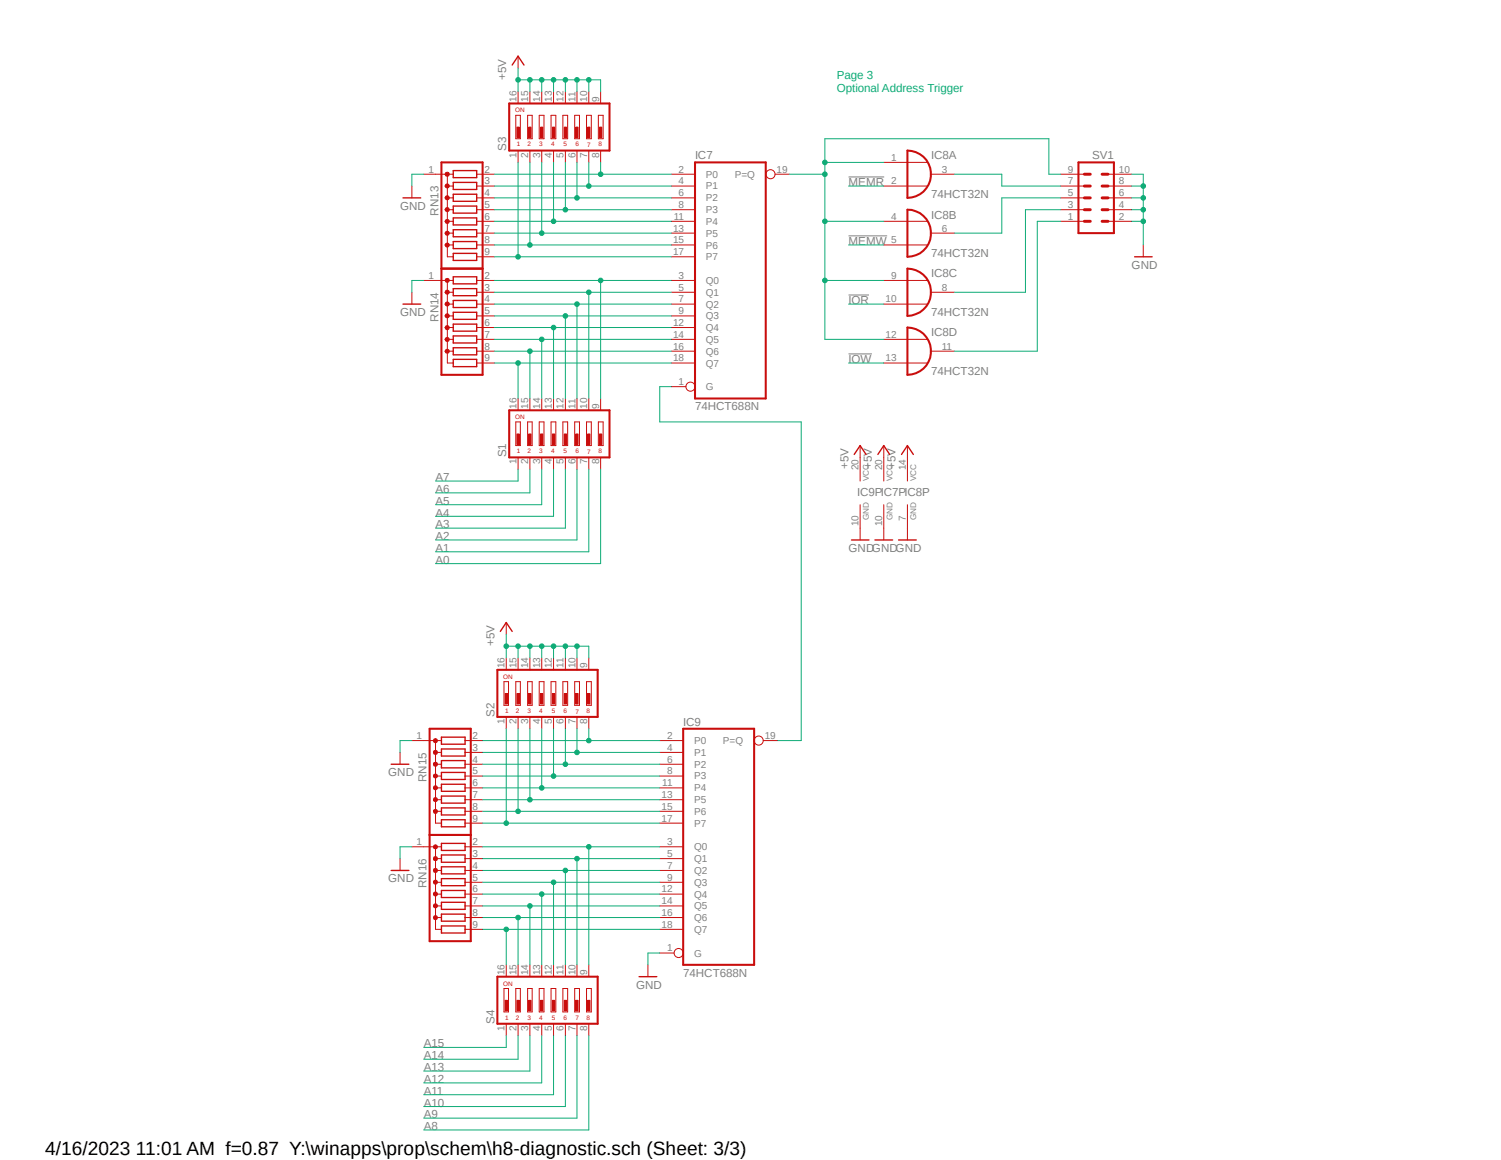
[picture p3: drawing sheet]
<svg xmlns="http://www.w3.org/2000/svg" width="279mm" height="216mm" viewBox="0 0 279 216" stroke-linecap="round" stroke-linejoin="round" font-family="sans-serif">
<path d="M71.8 8.4l144.3 202.5M216.1 8.4l-144.3 202.5" fill="none" stroke="#fff" stroke-width=".19"/>
<path d="M157.9 32.9h6.7M157.9 43.9h7.2M157.9 54.9h3.9M157.9 65.9h4.4" fill="none" stroke="#808080" stroke-width=".19"/>
<path d="M82.2 30.2h7.6v19.8h-7.6zM129.4 30.2h13.1v44h-13.1z" fill="none" stroke="#c90d0c" stroke-width=".38"/>
<g fill="none" stroke="#c90d0c" stroke-width=".19">
<path d="M81.1 32.4h3.3M83.3 34.6h1.1M83.3 36.8h1.1M83.3 39h1.1M83.3 32.4v15.4h1.1M88.7 32.4h1.1M88.7 34.6h1.1M88.7 36.8h1.1M88.7 39h1.1M125 32.4h4.4M125 34.6h4.4M125 36.8h4.4"/>
<path d="M125 39h4.4M144.3 32.4h2.6M83.3 41.2h1.1M83.3 43.4h1.1M83.3 45.6h1.1M88.7 41.2h1.1M88.7 43.4h1.1M88.7 45.6h1.1M88.7 47.8h1.1M125 52.2h4.4M125 54.4h4.4M125 56.6h4.4"/>
<path d="M125 58.8h4.4M125 41.2h4.4M125 43.4h4.4M125 45.6h4.4M125 47.8h4.4M125 72h2.7M125 61h4.4M125 63.2h4.4M125 65.4h4.4M125 67.6h4.4"/>
<circle cx="143.4" cy="32.4" r=".85"/>
<circle cx="128.5" cy="72" r=".85"/>
</g>
<path d="M84.4 31.7h4.3v1.4h-4.3zM84.4 34h4.3v1.3h-4.3zM84.4 36.2h4.3v1.3h-4.3zM84.4 38.4h4.3v1.3h-4.3zM84.4 40.6h4.3v1.3h-4.3zM84.4 42.8h4.3v1.3h-4.3zM84.4 45h4.3v1.3h-4.3zM84.4 47.2h4.3v1.3h-4.3z" fill="none" stroke="#c90d0c" stroke-width=".25"/>
<path d="M83 45.3l.3-.1 .2 .1 .2 .3-.2 .3-.2 .1-.3-.1-.2-.3h.5h-.5z" fill-rule="evenodd" fill="#c90d0c"/>
<path d="M83 45.3l.3-.1 .2 .1 .2 .3-.2 .3-.2 .1-.3-.1-.2-.3h.5h-.5z" fill="none" stroke="#c90d0c" stroke-width=".19"/>
<path d="M83 43.1l.3-.1 .2 .1 .2 .3-.2 .3-.2 .1-.3-.1-.2-.3h.5h-.5z" fill-rule="evenodd" fill="#c90d0c"/>
<path d="M83 43.1l.3-.1 .2 .1 .2 .3-.2 .3-.2 .1-.3-.1-.2-.3h.5h-.5z" fill="none" stroke="#c90d0c" stroke-width=".19"/>
<path d="M83 40.9l.3-.1 .2 .1 .2 .3-.2 .3-.2 .1-.3-.1-.2-.3h.5h-.5z" fill-rule="evenodd" fill="#c90d0c"/>
<path d="M83 40.9l.3-.1 .2 .1 .2 .3-.2 .3-.2 .1-.3-.1-.2-.3h.5h-.5z" fill="none" stroke="#c90d0c" stroke-width=".19"/>
<path d="M83 38.7l.3-.1 .2 .1 .2 .3-.2 .3-.2 .1-.3-.1-.2-.3h.5h-.5z" fill-rule="evenodd" fill="#c90d0c"/>
<path d="M83 38.7l.3-.1 .2 .1 .2 .3-.2 .3-.2 .1-.3-.1-.2-.3h.5h-.5z" fill="none" stroke="#c90d0c" stroke-width=".19"/>
<path d="M83 36.5l.3-.1 .2 .1 .2 .3-.2 .3-.2 .1-.3-.1-.2-.3h.5h-.5z" fill-rule="evenodd" fill="#c90d0c"/>
<path d="M83 36.5l.3-.1 .2 .1 .2 .3-.2 .3-.2 .1-.3-.1-.2-.3h.5h-.5z" fill="none" stroke="#c90d0c" stroke-width=".19"/>
<path d="M83 34.3l.3-.1 .2 .1 .2 .3-.2 .3-.2 .1-.3-.1-.2-.3h.5h-.5z" fill-rule="evenodd" fill="#c90d0c"/>
<path d="M83 34.3l.3-.1 .2 .1 .2 .3-.2 .3-.2 .1-.3-.1-.2-.3h.5h-.5z" fill="none" stroke="#c90d0c" stroke-width=".19"/>
<path d="M83 32.1h.5l.2 .3-.2 .3h-.5l-.2-.3h.5h-.5z" fill-rule="evenodd" fill="#c90d0c"/>
<g fill="none" stroke="#c90d0c" stroke-width=".19">
<path d="M78.9 32.4h2.2M83 32.1h.5l.2 .3-.2 .3h-.5l-.2-.3h.5h-.5zM89.8 32.4h2.2M89.8 34.6h2.2M89.8 36.8h2.2M89.8 39h2.2M81.1 52.2h3.3M83.3 52.2v15.4h1.1M83.3 54.4h1.1M83.3 56.6h1.1M83.3 58.8h1.1M88.7 52.2h1.1"/>
<path d="M88.7 54.4h1.1M88.7 56.6h1.1M88.7 58.8h1.1M89.8 41.2h2.2M89.8 43.4h2.2M89.8 45.6h2.2M89.8 47.8h2.2M83.3 61h1.1M83.3 63.2h1.1M83.3 65.4h1.1M88.7 61h1.1M88.7 63.2h1.1"/>
<path d="M88.7 65.4h1.1M88.7 67.6h1.1"/>
</g>
<path d="M84.4 51.5h4.3v1.3h-4.3zM84.4 53.7h4.3v1.3h-4.3zM84.4 55.9h4.3v1.3h-4.3zM84.4 58.1h4.3v1.3h-4.3zM84.4 60.3h4.3v1.3h-4.3zM84.4 62.5h4.3v1.3h-4.3zM84.4 64.7h4.3v1.3h-4.3zM84.4 66.9h4.3v1.3h-4.3z" fill="none" stroke="#c90d0c" stroke-width=".25"/>
<path d="M82.2 50h7.6v19.8h-7.6z" fill="none" stroke="#c90d0c" stroke-width=".38"/>
<path d="M83 65.1l.3-.1 .2 .1 .2 .3-.2 .3h-.5l-.2-.3h.5h-.5z" fill-rule="evenodd" fill="#c90d0c"/>
<path d="M83 65.1l.3-.1 .2 .1 .2 .3-.2 .3h-.5l-.2-.3h.5h-.5z" fill="none" stroke="#c90d0c" stroke-width=".19"/>
<path d="M83 62.9l.3-.1 .2 .1 .2 .3-.2 .3-.2 .1-.3-.1-.2-.3h.5h-.5z" fill-rule="evenodd" fill="#c90d0c"/>
<path d="M83 62.9l.3-.1 .2 .1 .2 .3-.2 .3-.2 .1-.3-.1-.2-.3h.5h-.5z" fill="none" stroke="#c90d0c" stroke-width=".19"/>
<path d="M83 60.7l.3-.1 .2 .1 .2 .3-.2 .3-.2 .1-.3-.1-.2-.3h.5h-.5z" fill-rule="evenodd" fill="#c90d0c"/>
<path d="M83 60.7l.3-.1 .2 .1 .2 .3-.2 .3-.2 .1-.3-.1-.2-.3h.5h-.5z" fill="none" stroke="#c90d0c" stroke-width=".19"/>
<path d="M83 58.5l.3-.1 .2 .1 .2 .3-.2 .3-.2 .1-.3-.1-.2-.3h.5h-.5z" fill-rule="evenodd" fill="#c90d0c"/>
<path d="M83 58.5l.3-.1 .2 .1 .2 .3-.2 .3-.2 .1-.3-.1-.2-.3h.5h-.5z" fill="none" stroke="#c90d0c" stroke-width=".19"/>
<path d="M83 56.3l.3-.1 .2 .1 .2 .3-.2 .3-.2 .1-.3-.1-.2-.3h.5h-.5z" fill-rule="evenodd" fill="#c90d0c"/>
<path d="M83 56.3l.3-.1 .2 .1 .2 .3-.2 .3-.2 .1-.3-.1-.2-.3h.5h-.5z" fill="none" stroke="#c90d0c" stroke-width=".19"/>
<path d="M83 54.1l.3-.1 .2 .1 .2 .3-.2 .3-.2 .1-.3-.1-.2-.3h.5h-.5z" fill-rule="evenodd" fill="#c90d0c"/>
<path d="M83 54.1l.3-.1 .2 .1 .2 .3-.2 .3-.2 .1-.3-.1-.2-.3h.5h-.5z" fill="none" stroke="#c90d0c" stroke-width=".19"/>
<path d="M83 51.9h.5l.2 .3-.2 .3-.2 .1-.3-.1-.2-.3h.5h-.5z" fill-rule="evenodd" fill="#c90d0c"/>
<g fill="none" stroke="#c90d0c" stroke-width=".19">
<path d="M96 21.5h.9v4.3h-.9zM98.2 21.5h.9v4.3h-.9zM100.4 21.5h.9v4.3h-.9zM102.6 21.5h.9v4.3h-.9zM104.8 21.5h.9v4.3h-.9zM107 21.5h.9v4.3h-.9zM109.2 21.5h.9v4.3h-.9zM111.4 21.5h.9v4.3h-.9zM78.9 52.2h2.2M83 51.9h.5l.2 .3-.2 .3-.2 .1-.3-.1-.2-.3h.5h-.5zM89.8 52.2h2.2M89.8 54.4h2.2"/>
<path d="M89.8 56.6h2.2M89.8 58.8h2.2M89.8 61h2.2M89.8 63.2h2.2M89.8 65.4h2.2M89.8 67.6h2.2"/>
</g>
<path d="M94.8 19.3h18.7v8.7h-18.7z" fill="none" stroke="#c90d0c" stroke-width=".38"/>
<path d="M96.2 23.7h.4v1.9h-.4z" fill-rule="evenodd" fill="#c90d0c"/>
<path d="M96.2 23.7h.4v1.9h-.4z" fill="none" stroke="#c90d0c" stroke-width=".19"/>
<path d="M98.4 23.7h.4v1.9h-.4z" fill-rule="evenodd" fill="#c90d0c"/>
<path d="M98.4 23.7h.4v1.9h-.4z" fill="none" stroke="#c90d0c" stroke-width=".19"/>
<path d="M100.6 23.7h.4v1.9h-.4z" fill-rule="evenodd" fill="#c90d0c"/>
<path d="M100.6 23.7h.4v1.9h-.4z" fill="none" stroke="#c90d0c" stroke-width=".19"/>
<path d="M102.8 23.7h.5v1.9h-.5z" fill-rule="evenodd" fill="#c90d0c"/>
<path d="M102.8 23.7h.5v1.9h-.5z" fill="none" stroke="#c90d0c" stroke-width=".19"/>
<path d="M105 23.7h.5v1.9h-.5z" fill-rule="evenodd" fill="#c90d0c"/>
<path d="M105 23.7h.5v1.9h-.5z" fill="none" stroke="#c90d0c" stroke-width=".19"/>
<path d="M107.2 23.7h.4v1.9h-.4z" fill-rule="evenodd" fill="#c90d0c"/>
<path d="M107.2 23.7h.4v1.9h-.4z" fill="none" stroke="#c90d0c" stroke-width=".19"/>
<path d="M109.4 23.7h.4v1.9h-.4z" fill-rule="evenodd" fill="#c90d0c"/>
<path d="M109.4 23.7h.4v1.9h-.4z" fill="none" stroke="#c90d0c" stroke-width=".19"/>
<path d="M111.6 23.7h.4v1.9h-.4z" fill-rule="evenodd" fill="#c90d0c"/>
<g fill="none" stroke="#c90d0c" stroke-width=".19">
<path d="M96.4 17.1v2.2M98.6 17.1v2.2M100.8 17.1v2.2M103 17.1v2.2M105.2 17.1v2.2M107.4 17.1v2.2M109.6 17.1v2.2M111.8 17.1v2.2M96.4 28v2.2M98.6 28v2.2M100.8 28v2.2M103 28v2.2"/>
<path d="M105.2 28v2.2M107.4 28v2.2M109.6 28v2.2M111.6 23.7h.4v1.9h-.4zM111.8 28v2.2M96 78.5h.9v4.4h-.9zM98.2 78.5h.9v4.4h-.9zM100.4 78.5h.9v4.4h-.9zM102.6 78.5h.9v4.4h-.9zM104.8 78.5h.9v4.4h-.9zM107 78.5h.9v4.4h-.9zM109.2 78.5h.9v4.4h-.9z"/>
<path d="M111.4 78.5h.9v4.4h-.9z"/>
</g>
<path d="M94.8 76.4h18.7v8.7h-18.7z" fill="none" stroke="#c90d0c" stroke-width=".38"/>
<path d="M96.2 80.8h.4v1.9h-.4z" fill-rule="evenodd" fill="#c90d0c"/>
<path d="M96.2 80.8h.4v1.9h-.4z" fill="none" stroke="#c90d0c" stroke-width=".19"/>
<path d="M98.4 80.8h.4v1.9h-.4z" fill-rule="evenodd" fill="#c90d0c"/>
<path d="M98.4 80.8h.4v1.9h-.4z" fill="none" stroke="#c90d0c" stroke-width=".19"/>
<path d="M100.6 80.8h.4v1.9h-.4z" fill-rule="evenodd" fill="#c90d0c"/>
<path d="M100.6 80.8h.4v1.9h-.4z" fill="none" stroke="#c90d0c" stroke-width=".19"/>
<path d="M102.8 80.8h.5v1.9h-.5z" fill-rule="evenodd" fill="#c90d0c"/>
<path d="M102.8 80.8h.5v1.9h-.5z" fill="none" stroke="#c90d0c" stroke-width=".19"/>
<path d="M105 80.8h.5v1.9h-.5z" fill-rule="evenodd" fill="#c90d0c"/>
<path d="M105 80.8h.5v1.9h-.5z" fill="none" stroke="#c90d0c" stroke-width=".19"/>
<path d="M107.2 80.8h.4v1.9h-.4z" fill-rule="evenodd" fill="#c90d0c"/>
<path d="M107.2 80.8h.4v1.9h-.4z" fill="none" stroke="#c90d0c" stroke-width=".19"/>
<path d="M109.4 80.8h.4v1.9h-.4z" fill-rule="evenodd" fill="#c90d0c"/>
<path d="M109.4 80.8h.4v1.9h-.4z" fill="none" stroke="#c90d0c" stroke-width=".19"/>
<path d="M111.6 80.8h.4v1.9h-.4z" fill-rule="evenodd" fill="#c90d0c"/>
<g fill="none" stroke="#c90d0c" stroke-width=".19">
<path d="M96.4 10.5v2.2M76.7 34.6v2.2M164.5 30.2h8.1M164.5 34.6h8.1M173.3 32.4h4.4M76.7 54.4v2.2M164.5 41.2h8.1M164.5 45.6h8.1M164.5 52.2h8.1M164.5 56.6h8.1M173.3 43.4h4.4M173.3 54.4h4.4"/>
<path d="M96.4 74.2v2.2M98.6 74.2v2.2M100.8 74.2v2.2M103 74.2v2.2M105.2 74.2v2.2M107.4 74.2v2.2M109.6 74.2v2.2M111.8 74.2v2.2M164.5 63.2h8.1M164.5 67.6h8.1M173.3 65.4h4.4M96.4 85.1v2.2"/>
<path d="M98.6 85.1v2.2M100.8 85.1v2.2M103 85.1v2.2M105.2 85.1v2.2M107.4 85.1v2.2M109.6 85.1v2.2M111.6 80.8h.4v1.9h-.4zM111.8 85.1v2.2M78.9 137.8h3.3M81.1 137.8v15.4h1.1M86.6 137.8h1M122.8 137.8h4.4"/>
<path d="M142.1 137.8h2.6M81.1 140h1.1M81.1 142.2h1.1M81.1 144.4h1.1M81.1 146.6h1.1M81.1 148.8h1.1M81.1 151h1.1M86.6 140h1M86.6 142.2h1M86.6 144.4h1M86.6 146.6h1M86.6 148.8h1"/>
<path d="M86.6 151h1M86.6 153.2h1M122.8 157.6h4.4M122.8 140h4.4M122.8 159.8h4.4M122.8 142.2h4.4M122.8 144.4h4.4M122.8 146.6h4.4M122.8 148.8h4.4M122.8 151h4.4M122.8 153.2h4.4M122.8 177.4h2.7"/>
<path d="M122.8 162h4.4M122.8 164.2h4.4M122.8 166.4h4.4M122.8 168.6h4.4M122.8 170.8h4.4M122.8 173h4.4"/>
<circle cx="141.2" cy="137.8" r=".85"/>
<circle cx="126.3" cy="177.4" r=".85"/>
</g>
<path d="M168.9 28a4.4 4.4 0 0 1 4.4 4.4 4.4 4.4 0 0 1-4.4 4.4zM168.9 39a4.4 4.4 0 0 1 4.4 4.4 4.4 4.4 0 0 1-4.4 4.4zM168.9 50a4.4 4.4 0 0 1 4.4 4.4 4.4 4.4 0 0 1-4.4 4.4zM168.9 61a4.4 4.4 0 0 1 4.4 4.4 4.4 4.4 0 0 1-4.4 4.4zM80 135.6h7.6v19.8h-7.6zM127.2 135.6h13.2v44h-13.2z" fill="none" stroke="#c90d0c" stroke-width=".38"/>
<path d="M95.3 12.1l1.1-1.6 1.1 1.6M75 36.8h3.3M75 56.6h3.3M82.2 137.2h4.4v1.3h-4.4zM82.2 139.4h4.4v1.3h-4.4zM82.2 141.6h4.4v1.3h-4.4zM82.2 143.8h4.4v1.3h-4.4zM82.2 146h4.4v1.3h-4.4zM82.2 148.2h4.4v1.3h-4.4zM82.2 150.4h4.4v1.3h-4.4zM82.2 152.6h4.4v1.3h-4.4z" fill="none" stroke="#c90d0c" stroke-width=".25"/>
<path d="M80.8 150.7l.3-.1 .2 .1 .1 .3-.1 .3-.2 .1-.3-.1-.1-.3h.4h-.4z" fill-rule="evenodd" fill="#c90d0c"/>
<path d="M80.8 150.7l.3-.1 .2 .1 .1 .3-.1 .3-.2 .1-.3-.1-.1-.3h.4h-.4z" fill="none" stroke="#c90d0c" stroke-width=".19"/>
<path d="M80.8 148.5l.3-.1 .2 .1 .1 .3-.1 .3-.2 .1-.3-.1-.1-.3h.4h-.4z" fill-rule="evenodd" fill="#c90d0c"/>
<path d="M80.8 148.5l.3-.1 .2 .1 .1 .3-.1 .3-.2 .1-.3-.1-.1-.3h.4h-.4z" fill="none" stroke="#c90d0c" stroke-width=".19"/>
<path d="M80.8 146.3l.3-.1 .2 .1 .1 .3-.1 .3-.2 .1-.3-.1-.1-.3h.4h-.4z" fill-rule="evenodd" fill="#c90d0c"/>
<path d="M80.8 146.3l.3-.1 .2 .1 .1 .3-.1 .3-.2 .1-.3-.1-.1-.3h.4h-.4z" fill="none" stroke="#c90d0c" stroke-width=".19"/>
<path d="M80.8 144.1h.5l.1 .3-.1 .3-.2 .1-.3-.1-.1-.3h.4h-.4z" fill-rule="evenodd" fill="#c90d0c"/>
<path d="M80.8 144.1h.5l.1 .3-.1 .3-.2 .1-.3-.1-.1-.3h.4h-.4z" fill="none" stroke="#c90d0c" stroke-width=".19"/>
<path d="M80.8 141.9h.5l.1 .3-.1 .3h-.5l-.1-.3h.4h-.4z" fill-rule="evenodd" fill="#c90d0c"/>
<path d="M80.8 141.9h.5l.1 .3-.1 .3h-.5l-.1-.3h.4h-.4z" fill="none" stroke="#c90d0c" stroke-width=".19"/>
<path d="M80.8 139.7h.5l.1 .3-.1 .3h-.5l-.1-.3h.4h-.4z" fill-rule="evenodd" fill="#c90d0c"/>
<path d="M80.8 139.7h.5l.1 .3-.1 .3h-.5l-.1-.3h.4h-.4z" fill="none" stroke="#c90d0c" stroke-width=".19"/>
<path d="M80.8 137.6l.3-.1 .2 .1 .1 .2-.1 .3-.2 .2-.3-.2-.1-.3h.4h-.4z" fill-rule="evenodd" fill="#c90d0c"/>
<g fill="none" stroke="#c90d0c" stroke-width=".19">
<path d="M76.7 137.8h2.2M80.8 137.6l.3-.1 .2 .1 .1 .2-.1 .3-.2 .2-.3-.2-.1-.3h.4h-.4zM87.6 137.8h2.2M78.9 157.6h3.3M81.1 157.6v15.4h1.1M81.1 159.8h1.1M86.6 157.6h1M86.6 159.8h1M87.6 140h2.2M87.6 142.2h2.2M87.6 144.4h2.2M87.6 146.6h2.2"/>
<path d="M87.6 148.8h2.2M87.6 151h2.2M87.6 153.2h2.2M81.1 162h1.1M81.1 164.2h1.1M81.1 166.4h1.1M81.1 168.6h1.1M81.1 170.8h1.1M86.6 162h1M86.6 164.2h1M86.6 166.4h1M86.6 168.6h1"/>
<path d="M86.6 170.8h1M86.6 173h1"/>
</g>
<path d="M82.2 157h4.4v1.3h-4.4zM82.2 159.1h4.4v1.4h-4.4zM82.2 161.3h4.4v1.3h-4.4zM82.2 163.5h4.4v1.3h-4.4zM82.2 165.7h4.4v1.3h-4.4zM82.2 167.9h4.4v1.3h-4.4zM82.2 170.1h4.4v1.3h-4.4zM82.2 172.3h4.4v1.4h-4.4z" fill="none" stroke="#c90d0c" stroke-width=".25"/>
<path d="M80 155.4h7.6v19.8h-7.6z" fill="none" stroke="#c90d0c" stroke-width=".38"/>
<path d="M80.8 170.5l.3-.1 .2 .1 .1 .3-.1 .3-.2 .1-.3-.1-.1-.3h.4h-.4z" fill-rule="evenodd" fill="#c90d0c"/>
<path d="M80.8 170.5l.3-.1 .2 .1 .1 .3-.1 .3-.2 .1-.3-.1-.1-.3h.4h-.4z" fill="none" stroke="#c90d0c" stroke-width=".19"/>
<path d="M80.8 168.3l.3-.1 .2 .1 .1 .3-.1 .3-.2 .1-.3-.1-.1-.3h.4h-.4z" fill-rule="evenodd" fill="#c90d0c"/>
<path d="M80.8 168.3l.3-.1 .2 .1 .1 .3-.1 .3-.2 .1-.3-.1-.1-.3h.4h-.4z" fill="none" stroke="#c90d0c" stroke-width=".19"/>
<path d="M80.8 166.1l.3-.1 .2 .1 .1 .3-.1 .3-.2 .1-.3-.1-.1-.3h.4h-.4z" fill-rule="evenodd" fill="#c90d0c"/>
<path d="M80.8 166.1l.3-.1 .2 .1 .1 .3-.1 .3-.2 .1-.3-.1-.1-.3h.4h-.4z" fill="none" stroke="#c90d0c" stroke-width=".19"/>
<path d="M80.8 163.9l.3-.1 .2 .1 .1 .3-.1 .3-.2 .1-.3-.1-.1-.3h.4h-.4z" fill-rule="evenodd" fill="#c90d0c"/>
<path d="M80.8 163.9l.3-.1 .2 .1 .1 .3-.1 .3-.2 .1-.3-.1-.1-.3h.4h-.4z" fill="none" stroke="#c90d0c" stroke-width=".19"/>
<path d="M80.8 161.7h.5l.1 .3-.1 .3h-.5l-.1-.3h.4h-.4z" fill-rule="evenodd" fill="#c90d0c"/>
<path d="M80.8 161.7h.5l.1 .3-.1 .3h-.5l-.1-.3h.4h-.4z" fill="none" stroke="#c90d0c" stroke-width=".19"/>
<path d="M80.8 159.5h.5l.1 .3-.1 .3h-.5l-.1-.3h.4h-.4z" fill-rule="evenodd" fill="#c90d0c"/>
<path d="M80.8 159.5h.5l.1 .3-.1 .3h-.5l-.1-.3h.4h-.4z" fill="none" stroke="#c90d0c" stroke-width=".19"/>
<path d="M80.8 157.4l.3-.2 .2 .2 .1 .2-.1 .3h-.5l-.1-.3h.4h-.4z" fill-rule="evenodd" fill="#c90d0c"/>
<g fill="none" stroke="#c90d0c" stroke-width=".19">
<path d="M93.8 126.9h.9v4.4h-.9zM96 126.9h.9v4.4h-.9zM98.2 126.9h.9v4.4h-.9zM100.4 126.9h.9v4.4h-.9zM102.6 126.9h.9v4.4h-.9zM104.8 126.9h.9v4.4h-.9zM107 126.9h.9v4.4h-.9zM109.2 126.9h.9v4.4h-.9zM76.7 157.6h2.2M80.8 157.4l.3-.2 .2 .2 .1 .2-.1 .3h-.5l-.1-.3h.4h-.4zM87.6 157.6h2.2M87.6 159.8h2.2"/>
<path d="M87.6 162h2.2M87.6 164.2h2.2M87.6 166.4h2.2M87.6 168.6h2.2M87.6 170.8h2.2M87.6 173h2.2"/>
</g>
<path d="M92.6 124.7h18.7v8.7h-18.7z" fill="none" stroke="#c90d0c" stroke-width=".38"/>
<path d="M94 129.1h.4v1.9h-.4z" fill-rule="evenodd" fill="#c90d0c"/>
<path d="M94 129.1h.4v1.9h-.4z" fill="none" stroke="#c90d0c" stroke-width=".19"/>
<path d="M96.2 129.1h.4v1.9h-.4z" fill-rule="evenodd" fill="#c90d0c"/>
<path d="M96.2 129.1h.4v1.9h-.4z" fill="none" stroke="#c90d0c" stroke-width=".19"/>
<path d="M98.4 129.1h.4v1.9h-.4z" fill-rule="evenodd" fill="#c90d0c"/>
<path d="M98.4 129.1h.4v1.9h-.4z" fill="none" stroke="#c90d0c" stroke-width=".19"/>
<path d="M100.6 129.1h.4v1.9h-.4z" fill-rule="evenodd" fill="#c90d0c"/>
<path d="M100.6 129.1h.4v1.9h-.4z" fill="none" stroke="#c90d0c" stroke-width=".19"/>
<path d="M102.8 129.1h.5v1.9h-.5z" fill-rule="evenodd" fill="#c90d0c"/>
<path d="M102.8 129.1h.5v1.9h-.5z" fill="none" stroke="#c90d0c" stroke-width=".19"/>
<path d="M105 129.1h.5v1.9h-.5z" fill-rule="evenodd" fill="#c90d0c"/>
<path d="M105 129.1h.5v1.9h-.5z" fill="none" stroke="#c90d0c" stroke-width=".19"/>
<path d="M107.2 129.1h.4v1.9h-.4z" fill-rule="evenodd" fill="#c90d0c"/>
<path d="M107.2 129.1h.4v1.9h-.4z" fill="none" stroke="#c90d0c" stroke-width=".19"/>
<path d="M109.4 129.1h.4v1.9h-.4z" fill-rule="evenodd" fill="#c90d0c"/>
<g fill="none" stroke="#c90d0c" stroke-width=".19">
<path d="M94.2 122.5v2.2M94.2 133.4v2.2M96.4 122.5v2.2M96.4 133.4v2.2M98.6 122.5v2.2M98.6 133.4v2.2M100.8 122.5v2.2M100.8 133.4v2.2M103 122.5v2.2M103 133.4v2.2M105.2 122.5v2.2M105.2 133.4v2.2"/>
<path d="M107.4 122.5v2.2M107.4 133.4v2.2M109.4 129.1h.4v1.9h-.4zM109.6 122.5v2.2M109.6 133.4v2.2M93.8 184h.9v4.3h-.9zM96 184h.9v4.3h-.9zM98.2 184h.9v4.3h-.9zM100.4 184h.9v4.3h-.9zM102.6 184h.9v4.3h-.9zM104.8 184h.9v4.3h-.9zM107 184h.9v4.3h-.9z"/>
<path d="M109.2 184h.9v4.3h-.9z"/>
</g>
<path d="M92.6 181.8h18.7v8.7h-18.7z" fill="none" stroke="#c90d0c" stroke-width=".38"/>
<path d="M94 186.2h.4v1.9h-.4z" fill-rule="evenodd" fill="#c90d0c"/>
<path d="M94 186.2h.4v1.9h-.4z" fill="none" stroke="#c90d0c" stroke-width=".19"/>
<path d="M96.2 186.2h.4v1.9h-.4z" fill-rule="evenodd" fill="#c90d0c"/>
<path d="M96.2 186.2h.4v1.9h-.4z" fill="none" stroke="#c90d0c" stroke-width=".19"/>
<path d="M98.4 186.2h.4v1.9h-.4z" fill-rule="evenodd" fill="#c90d0c"/>
<path d="M98.4 186.2h.4v1.9h-.4z" fill="none" stroke="#c90d0c" stroke-width=".19"/>
<path d="M100.6 186.2h.4v1.9h-.4z" fill-rule="evenodd" fill="#c90d0c"/>
<path d="M100.6 186.2h.4v1.9h-.4z" fill="none" stroke="#c90d0c" stroke-width=".19"/>
<path d="M102.8 186.2h.5v1.9h-.5z" fill-rule="evenodd" fill="#c90d0c"/>
<path d="M102.8 186.2h.5v1.9h-.5z" fill="none" stroke="#c90d0c" stroke-width=".19"/>
<path d="M105 186.2h.5v1.9h-.5z" fill-rule="evenodd" fill="#c90d0c"/>
<path d="M105 186.2h.5v1.9h-.5z" fill="none" stroke="#c90d0c" stroke-width=".19"/>
<path d="M107.2 186.2h.4v1.9h-.4z" fill-rule="evenodd" fill="#c90d0c"/>
<path d="M107.2 186.2h.4v1.9h-.4z" fill="none" stroke="#c90d0c" stroke-width=".19"/>
<path d="M109.4 186.2h.4v1.9h-.4z" fill-rule="evenodd" fill="#c90d0c"/>
<g fill="none" stroke="#c90d0c" stroke-width=".19">
<path d="M197.4 39h4.4M197.4 36.8h4.4M197.4 34.6h4.4M197.4 32.4h4.4M206.2 39h4.5M206.2 36.8h4.5M206.2 34.6h4.5M206.2 32.4h4.5M197.4 41.2h4.4M206.2 41.2h4.5M212.8 45.6v2.2M160.1 82.9v6.6"/>
<path d="M160.1 93.9v6.6M164.5 82.9v6.6M164.5 93.9v6.6M168.9 82.9v6.6M168.9 93.9v6.6M94.2 115.9v2.2M74.5 140v2.2M74.5 159.8v2.2M94.2 179.6v2.2M96.4 179.6v2.2M98.6 179.6v2.2M100.8 179.6v2.2"/>
<path d="M103 179.6v2.2M105.2 179.6v2.2M107.4 179.6v2.2M109.6 179.6v2.2M120.6 179.6v2.2M94.2 190.5v2.2M96.4 190.5v2.2M98.6 190.5v2.2M100.8 190.5v2.2M103 190.5v2.2M105.2 190.5v2.2M107.4 190.5v2.2"/>
<path d="M109.4 186.2h.4v1.9h-.4zM109.6 190.5v2.2"/>
</g>
<path d="M211.2 47.8h3.3M159 84.6l1.1-1.7 1.1 1.7M163.4 84.6l1.1-1.7 1.1 1.7M167.8 84.6l1.1-1.7 1.1 1.7M93.1 117.5l1.1-1.6 1.1 1.6M158.5 100.5h3.3M162.9 100.5h3.3M167.3 100.5h3.3M72.8 142.2h3.3M72.8 162h3.3M119 181.8h3.3" fill="none" stroke="#c90d0c" stroke-width=".25"/>
<path d="M200.7 30.2h6.6v13.2h-6.6z" fill="none" stroke="#c90d0c" stroke-width=".38"/>
<path d="M201.8 36.8h1.1M201.8 39h1.1M201.8 32.4h1.1M201.8 34.6h1.1M205.1 36.8h1.1M205.1 39h1.1M205.1 32.4h1.1M205.1 34.6h1.1M201.8 41.2h1.1M205.1 41.2h1.1" fill="none" stroke="#c90d0c" stroke-width=".55"/>
<path d="M92 32.4h33M111.8 30.2v2.2" fill="none" stroke="#0dab76" stroke-width=".19"/>
<circle cx="111.8" cy="32.4" r=".43" fill="#0dab76"/>
<g fill="none" stroke="#0dab76" stroke-width=".19">
<path d="M92 34.6h33M109.6 30.2v4.4"/>
<circle cx="111.8" cy="32.4" r=".43"/>
</g>
<circle cx="109.6" cy="34.6" r=".43" fill="#0dab76"/>
<g fill="none" stroke="#0dab76" stroke-width=".19">
<path d="M92 36.8h33M107.4 30.2v6.6"/>
<circle cx="109.6" cy="34.6" r=".43"/>
</g>
<circle cx="107.4" cy="36.8" r=".43" fill="#0dab76"/>
<g fill="none" stroke="#0dab76" stroke-width=".19">
<path d="M92 39h33M105.2 30.2v8.8"/>
<circle cx="107.4" cy="36.8" r=".43"/>
</g>
<circle cx="105.2" cy="39" r=".43" fill="#0dab76"/>
<g fill="none" stroke="#0dab76" stroke-width=".19">
<path d="M103 30.2v11M92 41.2h33"/>
<circle cx="105.2" cy="39" r=".43"/>
</g>
<circle cx="103" cy="41.2" r=".43" fill="#0dab76"/>
<g fill="none" stroke="#0dab76" stroke-width=".19">
<path d="M100.8 30.2v13.2M92 43.4h33"/>
<circle cx="103" cy="41.2" r=".43"/>
</g>
<circle cx="100.8" cy="43.4" r=".43" fill="#0dab76"/>
<g fill="none" stroke="#0dab76" stroke-width=".19">
<path d="M98.6 30.2v15.4M92 45.6h33"/>
<circle cx="100.8" cy="43.4" r=".43"/>
</g>
<circle cx="98.6" cy="45.6" r=".43" fill="#0dab76"/>
<g fill="none" stroke="#0dab76" stroke-width=".19">
<path d="M96.4 30.2v17.6M92 47.8h33"/>
<circle cx="98.6" cy="45.6" r=".43"/>
</g>
<circle cx="96.4" cy="47.8" r=".43" fill="#0dab76"/>
<g fill="none" stroke="#0dab76" stroke-width=".19">
<path d="M92 52.2h33M111.8 52.2v22"/>
<circle cx="96.4" cy="47.8" r=".43"/>
</g>
<circle cx="111.8" cy="52.2" r=".43" fill="#0dab76"/>
<g fill="none" stroke="#0dab76" stroke-width=".19">
<path d="M92 54.4h33M109.6 54.4v19.8"/>
<circle cx="111.8" cy="52.2" r=".43"/>
</g>
<circle cx="109.6" cy="54.4" r=".43" fill="#0dab76"/>
<g fill="none" stroke="#0dab76" stroke-width=".19">
<path d="M92 56.6h33M107.4 56.6v17.6"/>
<circle cx="109.6" cy="54.4" r=".43"/>
</g>
<circle cx="107.4" cy="56.6" r=".43" fill="#0dab76"/>
<g fill="none" stroke="#0dab76" stroke-width=".19">
<path d="M92 58.8h33M105.2 58.8v15.4"/>
<circle cx="107.4" cy="56.6" r=".43"/>
</g>
<circle cx="105.2" cy="58.8" r=".43" fill="#0dab76"/>
<g fill="none" stroke="#0dab76" stroke-width=".19">
<path d="M92 61h33M103 61v13.2"/>
<circle cx="105.2" cy="58.8" r=".43"/>
</g>
<circle cx="103" cy="61" r=".43" fill="#0dab76"/>
<g fill="none" stroke="#0dab76" stroke-width=".19">
<path d="M92 63.2h33M100.8 63.2v11"/>
<circle cx="103" cy="61" r=".43"/>
</g>
<circle cx="100.8" cy="63.2" r=".43" fill="#0dab76"/>
<g fill="none" stroke="#0dab76" stroke-width=".19">
<path d="M92 65.4h33M98.6 65.4v8.8"/>
<circle cx="100.8" cy="63.2" r=".43"/>
</g>
<circle cx="98.6" cy="65.4" r=".43" fill="#0dab76"/>
<g fill="none" stroke="#0dab76" stroke-width=".19">
<path d="M92 67.6h33M96.4 67.6v6.6"/>
<circle cx="98.6" cy="65.4" r=".43"/>
</g>
<circle cx="96.4" cy="67.6" r=".43" fill="#0dab76"/>
<g fill="none" stroke="#0dab76" stroke-width=".19">
<path d="M146.9 32.4h6.6M164.5 30.2h-11v11M96.4 87.3v2.2h-15.3M98.6 87.3v4.4h-17.5M100.8 87.3v6.6h-19.7M103 87.3v8.8h-21.9M105.2 87.3v11h-24.1M107.4 87.3v13.2h-26.3M109.6 87.3v15.4h-28.5M111.8 87.3v17.6h-30.7"/>
<circle cx="96.4" cy="67.6" r=".43"/>
</g>
<circle cx="153.5" cy="32.4" r=".43" fill="#0dab76"/>
<g fill="none" stroke="#0dab76" stroke-width=".19">
<path d="M164.5 41.2h-11v11"/>
<circle cx="153.5" cy="32.4" r=".43"/>
</g>
<circle cx="153.5" cy="41.2" r=".43" fill="#0dab76"/>
<g fill="none" stroke="#0dab76" stroke-width=".19">
<path d="M164.5 52.2h-11v11"/>
<circle cx="153.5" cy="41.2" r=".43"/>
</g>
<circle cx="153.5" cy="52.2" r=".43" fill="#0dab76"/>
<g fill="none" stroke="#0dab76" stroke-width=".19">
<path d="M153.5 25.8v4.4M153.5 63.2h11"/>
<circle cx="153.5" cy="52.2" r=".43"/>
</g>
<circle cx="153.5" cy="30.2" r=".43" fill="#0dab76"/>
<g fill="none" stroke="#0dab76" stroke-width=".19">
<path d="M78.9 32.4h-2.2v2.2M153.5 25.8h41.7v6.6h2.2M157.9 34.6h6.6M210.7 32.4h2.1v13.2M210.7 34.6h2.1M78.9 52.2h-2.2v2.2M157.9 45.6h6.6M157.9 56.6h6.6M157.9 67.6h6.6M76.7 137.8h-2.2v2.2M76.7 157.6h-2.2v2.2"/>
<circle cx="153.5" cy="30.2" r=".43"/>
</g>
<circle cx="212.8" cy="34.6" r=".43" fill="#0dab76"/>
<g fill="none" stroke="#0dab76" stroke-width=".19">
<path d="M210.7 36.8h2.1"/>
<circle cx="212.8" cy="34.6" r=".43"/>
</g>
<circle cx="212.8" cy="36.8" r=".43" fill="#0dab76"/>
<g fill="none" stroke="#0dab76" stroke-width=".19">
<path d="M210.7 39h2.1"/>
<circle cx="212.8" cy="36.8" r=".43"/>
</g>
<circle cx="212.8" cy="39" r=".43" fill="#0dab76"/>
<g fill="none" stroke="#0dab76" stroke-width=".19">
<path d="M210.7 41.2h2.1"/>
<circle cx="212.8" cy="39" r=".43"/>
</g>
<circle cx="212.8" cy="41.2" r=".43" fill="#0dab76"/>
<g fill="none" stroke="#0dab76" stroke-width=".19">
<path d="M96.4 17.1v-2.2h15.4v2.2M98.6 14.9v2.2M122.8 177.4h-2.2v2.2"/>
<circle cx="212.8" cy="41.2" r=".43"/>
</g>
<circle cx="98.6" cy="14.9" r=".43" fill="#0dab76"/>
<g fill="none" stroke="#0dab76" stroke-width=".19">
<path d="M100.8 14.9v2.2"/>
<circle cx="98.6" cy="14.9" r=".43"/>
</g>
<circle cx="100.8" cy="14.9" r=".43" fill="#0dab76"/>
<g fill="none" stroke="#0dab76" stroke-width=".19">
<path d="M103 14.9v2.2"/>
<circle cx="100.8" cy="14.9" r=".43"/>
</g>
<circle cx="103" cy="14.9" r=".43" fill="#0dab76"/>
<g fill="none" stroke="#0dab76" stroke-width=".19">
<path d="M105.2 14.9v2.2"/>
<circle cx="103" cy="14.9" r=".43"/>
</g>
<circle cx="105.2" cy="14.9" r=".43" fill="#0dab76"/>
<g fill="none" stroke="#0dab76" stroke-width=".19">
<path d="M107.4 14.9v2.2"/>
<circle cx="105.2" cy="14.9" r=".43"/>
</g>
<circle cx="107.4" cy="14.9" r=".43" fill="#0dab76"/>
<g fill="none" stroke="#0dab76" stroke-width=".19">
<path d="M109.6 14.9v2.2"/>
<circle cx="107.4" cy="14.9" r=".43"/>
</g>
<circle cx="109.6" cy="14.9" r=".43" fill="#0dab76"/>
<g fill="none" stroke="#0dab76" stroke-width=".19">
<path d="M96.4 12.7v2.2"/>
<circle cx="109.6" cy="14.9" r=".43"/>
</g>
<circle cx="96.4" cy="14.9" r=".43" fill="#0dab76"/>
<g fill="none" stroke="#0dab76" stroke-width=".19">
<path d="M94.2 122.5v-2.2h15.4v2.2M96.4 120.3v2.2"/>
<circle cx="96.4" cy="14.9" r=".43"/>
</g>
<circle cx="96.4" cy="120.3" r=".43" fill="#0dab76"/>
<g fill="none" stroke="#0dab76" stroke-width=".19">
<path d="M98.6 120.3v2.2"/>
<circle cx="96.4" cy="120.3" r=".43"/>
</g>
<circle cx="98.6" cy="120.3" r=".43" fill="#0dab76"/>
<g fill="none" stroke="#0dab76" stroke-width=".19">
<path d="M100.8 120.3v2.2"/>
<circle cx="98.6" cy="120.3" r=".43"/>
</g>
<circle cx="100.8" cy="120.3" r=".43" fill="#0dab76"/>
<g fill="none" stroke="#0dab76" stroke-width=".19">
<path d="M103 120.3v2.2"/>
<circle cx="100.8" cy="120.3" r=".43"/>
</g>
<circle cx="103" cy="120.3" r=".43" fill="#0dab76"/>
<g fill="none" stroke="#0dab76" stroke-width=".19">
<path d="M105.2 120.3v2.2"/>
<circle cx="103" cy="120.3" r=".43"/>
</g>
<circle cx="105.2" cy="120.3" r=".43" fill="#0dab76"/>
<g fill="none" stroke="#0dab76" stroke-width=".19">
<path d="M107.4 120.3v2.2"/>
<circle cx="105.2" cy="120.3" r=".43"/>
</g>
<circle cx="107.4" cy="120.3" r=".43" fill="#0dab76"/>
<g fill="none" stroke="#0dab76" stroke-width=".19">
<path d="M94.2 118.1v2.2"/>
<circle cx="107.4" cy="120.3" r=".43"/>
</g>
<circle cx="94.2" cy="120.3" r=".43" fill="#0dab76"/>
<g fill="none" stroke="#0dab76" stroke-width=".19">
<path d="M89.8 137.8h33M109.6 135.6v2.2"/>
<circle cx="94.2" cy="120.3" r=".43"/>
</g>
<circle cx="109.6" cy="137.8" r=".43" fill="#0dab76"/>
<g fill="none" stroke="#0dab76" stroke-width=".19">
<path d="M107.4 135.6v4.4M89.8 140h33"/>
<circle cx="109.6" cy="137.8" r=".43"/>
</g>
<circle cx="107.4" cy="140" r=".43" fill="#0dab76"/>
<g fill="none" stroke="#0dab76" stroke-width=".19">
<path d="M105.2 135.6v6.6M89.8 142.2h33"/>
<circle cx="107.4" cy="140" r=".43"/>
</g>
<circle cx="105.2" cy="142.2" r=".43" fill="#0dab76"/>
<g fill="none" stroke="#0dab76" stroke-width=".19">
<path d="M103 135.6v8.8M89.8 144.4h33"/>
<circle cx="105.2" cy="142.2" r=".43"/>
</g>
<circle cx="103" cy="144.4" r=".43" fill="#0dab76"/>
<g fill="none" stroke="#0dab76" stroke-width=".19">
<path d="M100.8 135.6v11M89.8 146.6h33"/>
<circle cx="103" cy="144.4" r=".43"/>
</g>
<circle cx="100.8" cy="146.6" r=".43" fill="#0dab76"/>
<g fill="none" stroke="#0dab76" stroke-width=".19">
<path d="M98.6 135.6v13.2M89.8 148.8h33"/>
<circle cx="100.8" cy="146.6" r=".43"/>
</g>
<circle cx="98.6" cy="148.8" r=".43" fill="#0dab76"/>
<g fill="none" stroke="#0dab76" stroke-width=".19">
<path d="M96.4 135.6v15.4M89.8 151h33"/>
<circle cx="98.6" cy="148.8" r=".43"/>
</g>
<circle cx="96.4" cy="151" r=".43" fill="#0dab76"/>
<g fill="none" stroke="#0dab76" stroke-width=".19">
<path d="M94.2 135.6v17.6M89.8 153.2h33"/>
<circle cx="96.4" cy="151" r=".43"/>
</g>
<circle cx="94.2" cy="153.2" r=".43" fill="#0dab76"/>
<g fill="none" stroke="#0dab76" stroke-width=".19">
<path d="M89.8 157.6h33M109.6 157.6v22"/>
<circle cx="94.2" cy="153.2" r=".43"/>
</g>
<circle cx="109.6" cy="157.6" r=".43" fill="#0dab76"/>
<g fill="none" stroke="#0dab76" stroke-width=".19">
<path d="M89.8 159.8h33M107.4 159.8v19.8"/>
<circle cx="109.6" cy="157.6" r=".43"/>
</g>
<circle cx="107.4" cy="159.8" r=".43" fill="#0dab76"/>
<g fill="none" stroke="#0dab76" stroke-width=".19">
<path d="M89.8 162h33M105.2 162v17.6"/>
<circle cx="107.4" cy="159.8" r=".43"/>
</g>
<circle cx="105.2" cy="162" r=".43" fill="#0dab76"/>
<g fill="none" stroke="#0dab76" stroke-width=".19">
<path d="M89.8 164.2h33M103 164.2v15.4"/>
<circle cx="105.2" cy="162" r=".43"/>
</g>
<circle cx="103" cy="164.2" r=".43" fill="#0dab76"/>
<g fill="none" stroke="#0dab76" stroke-width=".19">
<path d="M89.8 166.4h33M100.8 166.4v13.2"/>
<circle cx="103" cy="164.2" r=".43"/>
</g>
<circle cx="100.8" cy="166.4" r=".43" fill="#0dab76"/>
<g fill="none" stroke="#0dab76" stroke-width=".19">
<path d="M89.8 168.6h33M98.6 168.6v11"/>
<circle cx="100.8" cy="166.4" r=".43"/>
</g>
<circle cx="98.6" cy="168.6" r=".43" fill="#0dab76"/>
<g fill="none" stroke="#0dab76" stroke-width=".19">
<path d="M89.8 170.8h33M96.4 170.8v8.8"/>
<circle cx="98.6" cy="168.6" r=".43"/>
</g>
<circle cx="96.4" cy="170.8" r=".43" fill="#0dab76"/>
<g fill="none" stroke="#0dab76" stroke-width=".19">
<path d="M89.8 173h33M94.2 173v6.6"/>
<circle cx="96.4" cy="170.8" r=".43"/>
</g>
<circle cx="94.2" cy="173" r=".43" fill="#0dab76"/>
<g fill="none" stroke="#0dab76" stroke-width=".19">
<path d="M177.7 32.4h8.8v2.2h10.9M197.4 39h-6.5v15.4h-13.2M197.4 36.8h-10.9v6.6h-8.8M197.4 41.2h-4.3v24.2h-15.4M125 72h-2.2v6.5h26.3v59.3h-4.4M94.2 192.7v2.2h-15.3M96.4 192.7v4.4h-17.5M98.6 192.7v6.6h-19.7M100.8 192.7v8.8h-21.9M103 192.7v11.1h-24.1M105.2 192.7v13.3h-26.3M107.4 192.7v15.4h-28.5"/>
<path d="M109.6 192.7v17.6h-30.7"/>
<circle cx="94.2" cy="173" r=".43"/>
</g>
<text font-size="3.6" x="8.4" y="214.9">4/16/2023 11:01 AM f=0.87 Y:\winapps\prop\schem\h8-diagnostic.sch (Sheet: 3/3)</text>
<g font-size="2.2" fill="#808080">
<text x="94.2" y="14.9" transform="rotate(-90 94.2 14.9)">+5V</text>
<text x="94.2" y="28" transform="rotate(-90 94.2 28)">S3</text>
<text x="129.4" y="29.7">IC7</text>
<text x="173.3" y="29.7">IC8A</text>
<text x="203.3" y="29.6">SV1</text>
<text x="157.9" y="34.6">MEMR</text>
<text x="74.5" y="39">GND</text>
<text x="81.6" y="40.1" transform="rotate(-90 81.6 40.1)">RN13</text>
<text x="173.3" y="36.8">74HCT32N</text>
<text x="173.3" y="40.7">IC8B</text>
<text x="157.9" y="45.6">MEMW</text>
<text x="173.3" y="47.8">74HCT32N</text>
<text x="173.3" y="51.6">IC8C</text>
<text x="210.7" y="50">GND</text>
<text x="74.5" y="58.8">GND</text>
<text x="81.6" y="59.9" transform="rotate(-90 81.6 59.9)">RN14</text>
<text x="157.9" y="56.6">IOR</text>
<text x="173.3" y="58.8">74HCT32N</text>
<text x="173.3" y="62.6">IC8D</text>
<text x="157.9" y="67.6">IOW</text>
<text x="173.3" y="69.8">74HCT32N</text>
<text x="129.4" y="76.4">74HCT688N</text>
<text x="81.1" y="89.5">A7</text>
<text x="94.2" y="85.1" transform="rotate(-90 94.2 85.1)">S1</text>
<text x="157.9" y="87.3" transform="rotate(-90 157.9 87.3)">+5V</text>
<text x="162.3" y="87.3" transform="rotate(-90 162.3 87.3)">+5V</text>
<text x="166.7" y="87.3" transform="rotate(-90 166.7 87.3)">+5V</text>
<text x="81.1" y="91.7">A6</text>
<text x="81.1" y="93.9">A5</text>
<text x="159.6" y="92.3">IC9PIC7PIC8P</text>
<text x="81.1" y="96.1">A4</text>
<text x="81.1" y="98.3">A3</text>
<text x="81.1" y="100.5">A2</text>
<text x="81.1" y="102.7">A1</text>
<text x="81.1" y="104.9">A0</text>
<text x="157.9" y="102.7">GNDGNDGND</text>
<text x="92" y="120.3" transform="rotate(-90 92 120.3)">+5V</text>
<text x="92" y="133.4" transform="rotate(-90 92 133.4)">S2</text>
<text x="127.2" y="135.1">IC9</text>
<text x="72.3" y="144.4">GND</text>
<text x="79.4" y="145.5" transform="rotate(-90 79.4 145.5)">RN15</text>
<text x="72.3" y="164.2">GND</text>
<text x="79.4" y="165.3" transform="rotate(-90 79.4 165.3)">RN16</text>
<text x="118.4" y="184">GND</text>
<text x="127.2" y="181.8">74HCT688N</text>
<text x="92" y="190.5" transform="rotate(-90 92 190.5)">S4</text>
<text x="78.9" y="194.9">A15</text>
<text x="78.9" y="197.1">A14</text>
<text x="78.9" y="199.3">A13</text>
<text x="78.9" y="201.5">A12</text>
<text x="78.9" y="203.8">A11</text>
<text x="78.9" y="206">A10</text>
<text x="78.9" y="208.1">A9</text>
<text x="78.9" y="210.3">A8</text>
</g>
<g font-size="2.2" fill="#0dab76">
<text x="155.7" y="14.8">Page 3</text>
<text x="155.7" y="17.1">Optional Address Trigger</text>
</g>
<g font-size="1.9" fill="#808080">
<text x="96.1" y="18.9" transform="rotate(-90 96.1 18.9)">16</text>
<text x="98.3" y="18.9" transform="rotate(-90 98.3 18.9)">15</text>
<text x="100.5" y="18.9" transform="rotate(-90 100.5 18.9)">14</text>
<text x="102.7" y="18.9" transform="rotate(-90 102.7 18.9)">13</text>
<text x="104.9" y="18.9" transform="rotate(-90 104.9 18.9)">12</text>
<text x="107.1" y="18.9" transform="rotate(-90 107.1 18.9)">11</text>
<text x="109.3" y="18.9" transform="rotate(-90 109.3 18.9)">10</text>
<text x="111.5" y="18.9" transform="rotate(-90 111.5 18.9)">9</text>
<text x="96.1" y="29.3" transform="rotate(-90 96.1 29.3)">1</text>
<text x="98.3" y="29.3" transform="rotate(-90 98.3 29.3)">2</text>
<text x="100.5" y="29.3" transform="rotate(-90 100.5 29.3)">3</text>
<text x="102.7" y="29.3" transform="rotate(-90 102.7 29.3)">4</text>
<text x="104.9" y="29.3" transform="rotate(-90 104.9 29.3)">5</text>
<text x="107.1" y="29.3" transform="rotate(-90 107.1 29.3)">6</text>
<text x="109.3" y="29.3" transform="rotate(-90 109.3 29.3)">7</text>
<text x="111.5" y="29.3" transform="rotate(-90 111.5 29.3)">8</text>
<text x="165.9" y="29.9">1</text>
<text x="79.8" y="32.1">1</text>
<text x="90.2" y="32.1">2</text>
<text x="90.2" y="34.3">3</text>
<text x="126.3" y="32.1">2</text>
<text x="126.3" y="34.3">4</text>
<text x="131.4" y="33.1">P0</text>
<text x="131.4" y="35.3">P1</text>
<text x="136.8" y="33.1">P=Q</text>
<text x="144.6" y="32.1">19</text>
<text x="165.9" y="34.3">2</text>
<text x="175.3" y="32.1">3</text>
<text x="198.8" y="34.3">7</text>
<text x="198.8" y="32.1">9</text>
<text x="208.3" y="34.3">8</text>
<text x="208.3" y="32.1">10</text>
<text x="90.2" y="36.5">4</text>
<text x="90.2" y="38.7">5</text>
<text x="90.2" y="40.9">6</text>
<text x="125.4" y="40.9">11</text>
<text x="126.3" y="36.5">6</text>
<text x="126.3" y="38.7">8</text>
<text x="131.4" y="37.5">P2</text>
<text x="131.4" y="39.7">P3</text>
<text x="131.4" y="41.9">P4</text>
<text x="165.9" y="40.9">4</text>
<text x="198.8" y="40.9">1</text>
<text x="198.8" y="38.7">3</text>
<text x="198.8" y="36.5">5</text>
<text x="208.3" y="40.9">2</text>
<text x="208.3" y="38.7">4</text>
<text x="208.3" y="36.5">6</text>
<text x="90.2" y="43.1">7</text>
<text x="90.2" y="45.3">8</text>
<text x="90.2" y="47.5">9</text>
<text x="125.3" y="43.1">13</text>
<text x="125.3" y="45.3">15</text>
<text x="125.3" y="47.5">17</text>
<text x="131.4" y="44.1">P5</text>
<text x="131.4" y="46.3">P6</text>
<text x="165.9" y="45.3">5</text>
<text x="175.3" y="43.1">6</text>
<text x="79.8" y="51.9">1</text>
<text x="90.2" y="51.9">2</text>
<text x="126.3" y="51.9">3</text>
<text x="131.4" y="52.8">Q0</text>
<text x="131.4" y="48.5">P7</text>
<text x="165.9" y="51.9">9</text>
<text x="90.2" y="54.1">3</text>
<text x="90.2" y="56.3">4</text>
<text x="90.2" y="58.5">5</text>
<text x="126.3" y="54.1">5</text>
<text x="126.3" y="56.3">7</text>
<text x="126.3" y="58.5">9</text>
<text x="131.4" y="55">Q1</text>
<text x="131.4" y="57.2">Q2</text>
<text x="131.4" y="59.4">Q3</text>
<text x="164.8" y="56.3">10</text>
<text x="175.3" y="54.1">8</text>
<text x="90.2" y="60.7">6</text>
<text x="90.2" y="62.9">7</text>
<text x="90.2" y="65.1">8</text>
<text x="125.3" y="60.7">12</text>
<text x="125.3" y="62.9">14</text>
<text x="125.3" y="65.1">16</text>
<text x="131.4" y="61.6">Q4</text>
<text x="131.4" y="63.8">Q5</text>
<text x="164.8" y="62.9">12</text>
<text x="175.3" y="65.1">11</text>
<text x="90.2" y="67.3">9</text>
<text x="125.3" y="67.3">18</text>
<text x="126.3" y="71.7">1</text>
<text x="131.4" y="66">Q6</text>
<text x="131.4" y="68.2">Q7</text>
<text x="164.8" y="67.3">13</text>
<text x="96.1" y="76" transform="rotate(-90 96.1 76)">16</text>
<text x="98.3" y="76" transform="rotate(-90 98.3 76)">15</text>
<text x="100.5" y="76" transform="rotate(-90 100.5 76)">14</text>
<text x="102.7" y="76" transform="rotate(-90 102.7 76)">13</text>
<text x="104.9" y="76" transform="rotate(-90 104.9 76)">12</text>
<text x="107.1" y="76" transform="rotate(-90 107.1 76)">11</text>
<text x="109.3" y="76" transform="rotate(-90 109.3 76)">10</text>
<text x="111.5" y="76" transform="rotate(-90 111.5 76)">9</text>
<text x="131.4" y="72.6">G</text>
<text x="96.1" y="86.4" transform="rotate(-90 96.1 86.4)">1</text>
<text x="98.3" y="86.4" transform="rotate(-90 98.3 86.4)">2</text>
<text x="100.5" y="86.4" transform="rotate(-90 100.5 86.4)">3</text>
<text x="102.7" y="86.4" transform="rotate(-90 102.7 86.4)">4</text>
<text x="104.9" y="86.4" transform="rotate(-90 104.9 86.4)">5</text>
<text x="107.1" y="86.4" transform="rotate(-90 107.1 86.4)">6</text>
<text x="109.3" y="86.4" transform="rotate(-90 109.3 86.4)">7</text>
<text x="111.5" y="86.4" transform="rotate(-90 111.5 86.4)">8</text>
<text x="159.8" y="87.5" transform="rotate(-90 159.8 87.5)">20</text>
<text x="164.2" y="87.5" transform="rotate(-90 164.2 87.5)">20</text>
<text x="168.6" y="87.5" transform="rotate(-90 168.6 87.5)">14</text>
<text x="159.8" y="98" transform="rotate(-90 159.8 98)">10</text>
<text x="164.2" y="98" transform="rotate(-90 164.2 98)">10</text>
<text x="168.6" y="96.9" transform="rotate(-90 168.6 96.9)">7</text>
<text x="93.9" y="124.4" transform="rotate(-90 93.9 124.4)">16</text>
<text x="96.1" y="124.4" transform="rotate(-90 96.1 124.4)">15</text>
<text x="98.3" y="124.4" transform="rotate(-90 98.3 124.4)">14</text>
<text x="100.5" y="124.4" transform="rotate(-90 100.5 124.4)">13</text>
<text x="102.7" y="124.4" transform="rotate(-90 102.7 124.4)">12</text>
<text x="104.9" y="124.4" transform="rotate(-90 104.9 124.4)">11</text>
<text x="107.1" y="124.4" transform="rotate(-90 107.1 124.4)">10</text>
<text x="109.3" y="124.4" transform="rotate(-90 109.3 124.4)">9</text>
<text x="77.6" y="137.5">1</text>
<text x="88" y="137.5">2</text>
<text x="93.9" y="134.8" transform="rotate(-90 93.9 134.8)">1</text>
<text x="96.1" y="134.8" transform="rotate(-90 96.1 134.8)">2</text>
<text x="98.3" y="134.8" transform="rotate(-90 98.3 134.8)">3</text>
<text x="100.5" y="134.8" transform="rotate(-90 100.5 134.8)">4</text>
<text x="102.7" y="134.8" transform="rotate(-90 102.7 134.8)">5</text>
<text x="104.9" y="134.8" transform="rotate(-90 104.9 134.8)">6</text>
<text x="107.1" y="134.8" transform="rotate(-90 107.1 134.8)">7</text>
<text x="109.3" y="134.8" transform="rotate(-90 109.3 134.8)">8</text>
<text x="124.2" y="137.5">2</text>
<text x="142.4" y="137.5">19</text>
<text x="88" y="139.7">3</text>
<text x="88" y="141.9">4</text>
<text x="124.2" y="139.7">4</text>
<text x="124.2" y="141.9">6</text>
<text x="129.2" y="138.5">P0</text>
<text x="129.2" y="140.7">P1</text>
<text x="129.2" y="142.9">P2</text>
<text x="134.6" y="138.5">P=Q</text>
<text x="88" y="144.1">5</text>
<text x="88" y="146.3">6</text>
<text x="88" y="148.5">7</text>
<text x="123.1" y="148.5">13</text>
<text x="123.3" y="146.3">11</text>
<text x="124.2" y="144.1">8</text>
<text x="129.2" y="145.1">P3</text>
<text x="129.2" y="147.3">P4</text>
<text x="129.2" y="149.5">P5</text>
<text x="88" y="150.7">8</text>
<text x="88" y="152.9">9</text>
<text x="123.1" y="150.7">15</text>
<text x="123.1" y="152.9">17</text>
<text x="129.2" y="151.7">P6</text>
<text x="129.2" y="153.9">P7</text>
<text x="77.6" y="157.3">1</text>
<text x="88" y="157.3">2</text>
<text x="88" y="159.5">3</text>
<text x="88" y="161.7">4</text>
<text x="124.2" y="157.3">3</text>
<text x="124.2" y="159.5">5</text>
<text x="124.2" y="161.7">7</text>
<text x="129.2" y="158.3">Q0</text>
<text x="129.2" y="160.5">Q1</text>
<text x="88" y="163.9">5</text>
<text x="88" y="166.1">6</text>
<text x="123.1" y="166.1">12</text>
<text x="124.2" y="163.9">9</text>
<text x="129.2" y="162.6">Q2</text>
<text x="129.2" y="164.8">Q3</text>
<text x="129.2" y="167">Q4</text>
<text x="88" y="168.3">7</text>
<text x="88" y="170.5">8</text>
<text x="88" y="172.7">9</text>
<text x="123.1" y="168.3">14</text>
<text x="123.1" y="170.5">16</text>
<text x="123.1" y="172.7">18</text>
<text x="129.2" y="169.2">Q5</text>
<text x="129.2" y="171.4">Q6</text>
<text x="129.2" y="173.7">Q7</text>
<text x="124.2" y="177.1">1</text>
<text x="129.2" y="178.1">G</text>
<text x="93.9" y="181.5" transform="rotate(-90 93.9 181.5)">16</text>
<text x="96.1" y="181.5" transform="rotate(-90 96.1 181.5)">15</text>
<text x="98.3" y="181.5" transform="rotate(-90 98.3 181.5)">14</text>
<text x="100.5" y="181.5" transform="rotate(-90 100.5 181.5)">13</text>
<text x="102.7" y="181.5" transform="rotate(-90 102.7 181.5)">12</text>
<text x="104.9" y="181.5" transform="rotate(-90 104.9 181.5)">11</text>
<text x="107.1" y="181.5" transform="rotate(-90 107.1 181.5)">10</text>
<text x="109.3" y="181.5" transform="rotate(-90 109.3 181.5)">9</text>
<text x="93.9" y="191.9" transform="rotate(-90 93.9 191.9)">1</text>
<text x="96.1" y="191.9" transform="rotate(-90 96.1 191.9)">2</text>
<text x="98.3" y="191.9" transform="rotate(-90 98.3 191.9)">3</text>
<text x="100.5" y="191.9" transform="rotate(-90 100.5 191.9)">4</text>
<text x="102.7" y="191.9" transform="rotate(-90 102.7 191.9)">5</text>
<text x="104.9" y="191.9" transform="rotate(-90 104.9 191.9)">6</text>
<text x="107.1" y="191.9" transform="rotate(-90 107.1 191.9)">7</text>
<text x="109.3" y="191.9" transform="rotate(-90 109.3 191.9)">8</text>
</g>
<g font-size="1.5" fill="#808080">
<text x="161.8" y="89.5" transform="rotate(-90 161.8 89.5)">VCC</text>
<text x="166.2" y="89.5" transform="rotate(-90 166.2 89.5)">VCC</text>
<text x="170.6" y="89.5" transform="rotate(-90 170.6 89.5)">VCC</text>
<text x="161.8" y="96.8" transform="rotate(-90 161.8 96.8)">GND</text>
<text x="166.2" y="96.8" transform="rotate(-90 166.2 96.8)">GND</text>
<text x="170.6" y="96.8" transform="rotate(-90 170.6 96.8)">GND</text>
</g>
<g font-size="1.2" fill="#c90d0c">
<text x="95.9" y="20.9">ON</text>
<text x="96.2" y="27.3">1</text>
<text x="98.2" y="27.3">2</text>
<text x="100.4" y="27.3">3</text>
<text x="102.6" y="27.3">4</text>
<text x="104.9" y="27.3">5</text>
<text x="107.1" y="27.3">6</text>
<text x="109.3" y="27.4">7</text>
<text x="111.4" y="27.3">8</text>
<text x="95.9" y="78">ON</text>
<text x="96.2" y="84.4">1</text>
<text x="98.2" y="84.4">2</text>
<text x="100.4" y="84.4">3</text>
<text x="102.6" y="84.4">4</text>
<text x="104.9" y="84.4">5</text>
<text x="107.1" y="84.4">6</text>
<text x="109.3" y="84.5">7</text>
<text x="111.4" y="84.4">8</text>
<text x="93.7" y="126.3">ON</text>
<text x="94" y="132.7">1</text>
<text x="96" y="132.7">2</text>
<text x="98.2" y="132.7">3</text>
<text x="100.4" y="132.7">4</text>
<text x="102.7" y="132.7">5</text>
<text x="104.9" y="132.7">6</text>
<text x="107.1" y="132.8">7</text>
<text x="109.2" y="132.7">8</text>
<text x="93.7" y="183.4">ON</text>
<text x="94" y="189.8">1</text>
<text x="96" y="189.8">2</text>
<text x="98.2" y="189.8">3</text>
<text x="100.4" y="189.8">4</text>
<text x="102.7" y="189.8">5</text>
<text x="104.9" y="189.8">6</text>
<text x="107.1" y="189.9">7</text>
<text x="109.2" y="189.8">8</text>
</g>
</svg>
